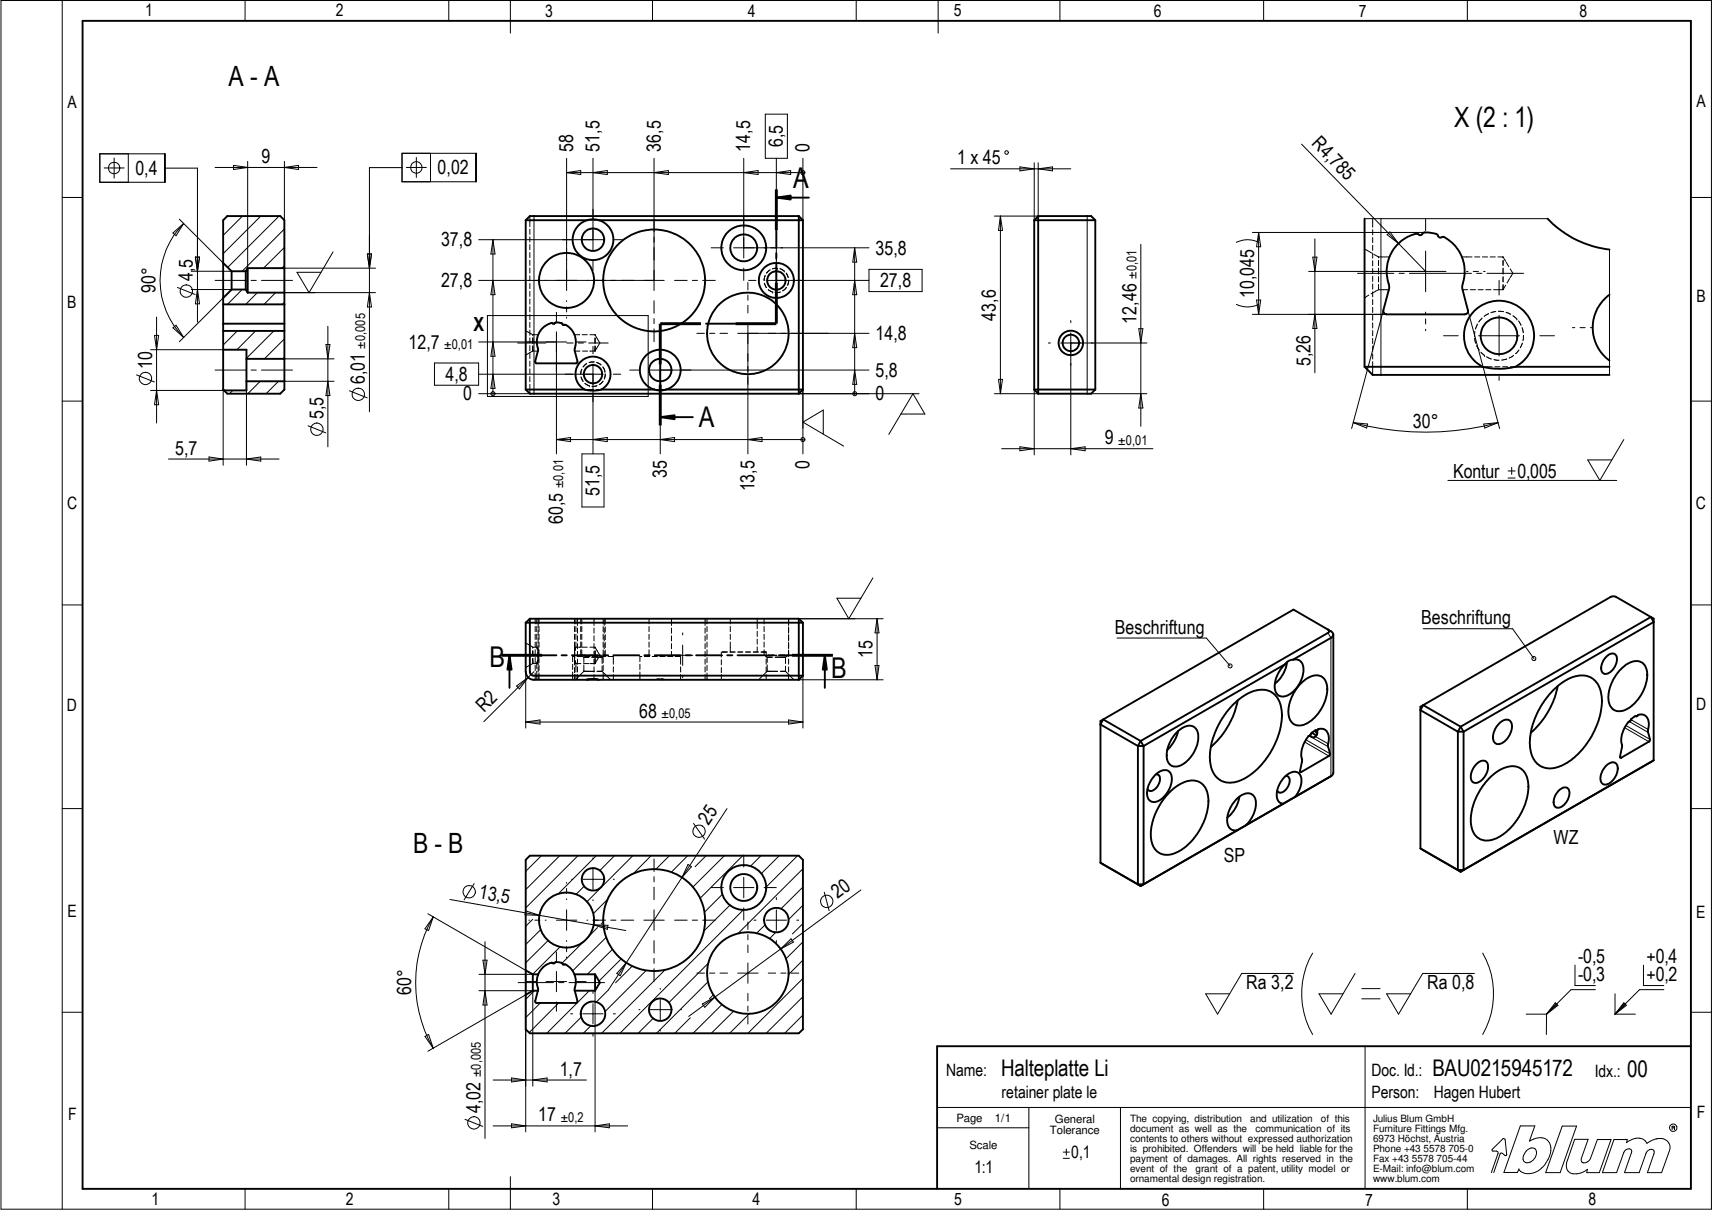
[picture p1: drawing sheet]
<svg xmlns="http://www.w3.org/2000/svg" width="420mm" height="297mm" viewBox="0 0 420 297" stroke-linecap="round" stroke-linejoin="round" font-family="sans-serif">
<g fill="none" stroke="#000" stroke-width=".25">
<path d="M.2 .1h419.8v296.7h-419.8zM15.3 .1v296.7M60.1 .1v5M110.1 .1v5M125.3 .1v8M160.1 .1v5M210.1 .1v5M230.2 .1v8M260.1 .1v5M310.1 .1v5M360.1 .1v5M24.5 37.8h16v6.9h-16z"/>
<path d="M28 38.8v4.9M31.5 37.8v6.9M60.8 39.6v32.2M69.8 39.6v32.2h22.3M98.7 37.6h18.1v7h-18.1zM102.2 38.7v4.9M105.7 37.6v7M139.1 38.9v32.4M145.5 38.9v22.4M160.5 38.9v32.4M182.5 38.9v24.4M187.8 28h5.4v10.9h-5.4z"/>
<path d="M190.5 38.9v32.4M197.1 38.9v15.2M253.8 40v14.1M254.8 40v13h-10.8M319.4 35.4l23.8 24.4M15.3 48.5h5M25.6 41.2h4.9M40.5 41.3h8v37.8M42.4 57.2l2.7-2.3-1.9 3zM44 53.8l10.8 10.8M45.1 54.9a19.8 19.8 0 0 0 0 27.9M52.8 41.1h25"/>
<path d="M57.3 40.6l3.5 .5-3.5 .5zM59.5 53l-4.7 4.8M64 53l-9.2 9.3M68.5 53l-12.6 12.7M69.8 56.2l-10.4 10.4M69.8 41.1l3.5-.5v1zM98.7 41.1h-8v60M99.7 41.1h4.9M117.5 58.8h30.5M121 58.8v37.8M121 58.8l.5 3.6h-1zM130 53v2.6"/>
<path d="M130 56.3v1.2M130 58.2v1.2M131.1 53v43.6h-13.6M139.1 42.4l3.4-.5v.9zM139.1 42.4h58M144.1 54.1h1.3M145.5 42.4l3.5-.5v.9zM145.7 54.1h1.2M150.5 58.8h2.5M160.5 42.4l3.5-.5v.9zM182.5 42.4l3.5-.5v.9zM190.5 42.4l3.5-.5v.9z"/>
<path d="M197.1 42.4h.1M233.3 41.4h29.5M245.5 53v43.6M245.5 53l.5 3.6h-.9zM250.3 41l3.5 .4-3.5 .6zM254.8 41.4l3.5-.4v1zM266.8 53v43.6h14.7M280 60v44.6M303.4 59.5a6.2 6.2 0 0 1 5.5 0M307.4 57.1h42.5M308.9 57.1v20.1M308.9 57.1l.5 3.5h-1z"/>
<path d="M322.7 58.6v32.9M334.9 53.7h44.9M336.9 53.7v2.1M336.9 56.4v1.3M336.9 58.3v1.3M338.9 53.7v38.3M340.4 57.6l.7-.7 2.1 2.9zM343.2 59.8l6.7 6.8M349.9 53.7v2.9M415 48.5h5M38.4 77.9v25.9M43.5 70.6l4.4 1.7"/>
<path d="M46.9 66.6h9.9M46.9 71.1h9.9M48 63.1h1l-.5 3.5zM48.5 71.1l.5 3.5h-1zM52.8 68.8h7.6M54.8 73.2l-10.8 10.7M59.4 71.1l-3.6 3.6M61.6 68.8h1.3M63.1 71.8l-2.8 2.9M64.2 68.8h7.6M67.6 71.8l-2.8 2.9M69.8 60.7l-5.1 5.1"/>
<path d="M69.8 65.2l-.6 .6M69.8 74.2l-.5 .5M69.8 65.8h22.3M81.7 61.8l-5.9 10-2.9-5h5.9M90.2 62.4h1l-.5 3.4zM90.7 71.8l.5 3.6h-1zM117.5 68.8h45.5M119.6 77.5h39.5v19.8h-39.5zM121 68.8l.5 3.5h-1zM130 60.1v1.2M130 62v1.2M130 63.9v1.3"/>
<path d="M130 65.8v1.3M130 67.7v1.3M130 69.6v1.3M130 71.5v1.3M130 73.4v1.3M130 75.3v1.3M130 77.2v1.3M130 79.1v1.3M136.6 76.7v2.3M139.1 73.8v.2M139.1 75.3v1.3M139.1 77.9v.2"/>
<path d="M145.5 63.8v2.5M160.5 73.8v3.1M160.5 78.2v1.3M165.6 68.8h3M169.9 68.8h1.3M172.5 68.8h3M174.5 60.8h3M180 60.8h33.3M182.5 65.8v3M183.5 69.3v1.9M183.5 72.4v1.3M183.5 75v1.8"/>
<path d="M183.5 79.3v32.1M183.7 68.8h1.8M187.6 69.5l.5 1.1M187.8 67.6l-.3 1.3M188 68.8h25.3M188.5 71.1l1.1 .6M189 66.3l-.9 .8M189.6 71.7h.1M190.5 73.8v1.8M190.8 65.9h.1M190.8 65.9l-1.2 .1M191.4 66l1.1 .5"/>
<path d="M191.5 71.7l-1.3 .1M192.5 66.5h.1M192.9 67l.6 1.2M193 70.5l-.9 .9M193.5 68.8l-.2 1.2M209.8 68.8l.5 3.5h-1zM209.8 60.8v35.8M209.8 60.8l.5 3.5h-1zM213.3 66.1h13v5.5h-13zM262.8 78.7v.5M303.4 74.7a6.2 6.2 0 0 0 5.5 0M307.4 77.2h32.9"/>
<path d="M308.4 73.7h1l-.5 3.5zM321.2 66.6h33.7M322.2 63.1h1l-.5 3.5zM322.7 77.2l.5 3.4h-1zM333.2 67.1h8.9M334.9 61.1l1.7 1M335.9 72.4l-1 .7M336.9 60.2v1.3M336.9 62.1v1.3M336.9 64v1.3M336.9 65.9v1.3M336.9 67.8v1.3"/>
<path d="M336.9 69.7v1.3M336.9 71.6v1.3M336.9 73.5v1.3M336.9 75.4v1.3M336.9 77.3v1.3M336.9 79.2v1.3M337.2 62.4l1.1 .7M338.3 63.1v.2M338.3 63.9v1.3M338.3 65.8v1.5M338.3 67.9v1.3M338.3 69.8v1.3"/>
<path d="M338.3 71.1l-1.8 1M338.3 71.1h2.6M338.3 63.1h1.3M339.5 76.2l-7.8 29M339.7 63.1h1.3M343.4 67.1h1.2M345.9 67.1h15.2M349.9 61.6v10M349.9 76.6v.4M349.9 78.3v1.2M358.8 63.1h2.5M358.9 71.1h1.3"/>
<path d="M359.9 66.6h.4M360.2 76.2l7.8 29M360.8 71.1h1.3M361.6 66.6h1.2M361.9 63.1h1.3M362.4 67.1h1.3M362.6 79.5l-.5 1.2M362.7 71.1h1.3M363.7 78.1l-.8 .9M363.8 63.1h1.3M364.1 66.6h.4M364.6 71.1h1.3"/>
<path d="M364.9 67.1h9M365.3 77l-1.1 .6M365.7 63.1h1.3M366.6 71.1h2.3M367.1 76.5l-1.2 .3M367.6 63.1h1.3M367.7 76.4l1.3 .1M367.9 68.8v3.6M367.9 77.4v10M368.9 63.1v.2M368.9 63.9v1.3M368.9 65.8v1.5"/>
<path d="M368.9 67.9v1.3M368.9 69.8v1.3M368.9 63.1l.6 1M369.5 70l-.6 1.1M369.6 76.7l1.1 .4M369.6 64.3l.7 1.1M370.5 68.4l-.6 1.1M370.6 66l.7 1.1-.7 1.1M371.3 77.5l1 .8M372.3 78.3h.1M372.7 78.8l.6 1.1M395 61.3v30.7"/>
<path d="M15.3 98.5h5M33.5 92l4.4 1.8M36.9 85.9h17.9M36.9 95.8h18.1M37.9 82.3h1l-.5 3.6zM38.4 95.8l.5 3.6h-1zM42.4 80.5l.8-.7 1.9 3zM52.8 90.8h7.6M54.8 95.6v18.6M57.1 95.8l-.8 .8M58.2 81.2l-3.4 3.5M60.5 93.6v20.6"/>
<path d="M61.6 90.8h1.3M62.7 81.2l-4.5 4.7M63.9 93.6l-3.1 3M64.2 90.8h7.6M67.2 81.2l-6.7 6.8M68.4 93.6l-3.1 3M69.8 83.2l-4.9 4.9M69.8 87.7l-.4 .4M69.8 88.1h12.2M69.8 93.6h12.2M80 84.6h1l-.5 3.5zM80.5 80.1v29.6"/>
<path d="M80.5 93.6l.5 3.5h-1zM85.8 95.9l4.3 1.8M106.6 89.1h10.9v5.5h-10.9zM117.5 91.9h30.5M117.5 83.9h21.6M121 96.6h.1M121 91.9l.5 3.4h-1zM121 83.9l.5 3.6h-1zM127 84.2h7M129 81.2l1.8 1M130 81v1.3M130 82.9v1.3"/>
<path d="M130 84.8v1.3M130 86.7v1.3M130 88.6v1.3M130 90.6v1.2M130 92.5v1.2M130 94.4v2.2M130.8 82.2v.1M130.8 82.9v1.4M130.8 84.9v1.3M130.8 86.2l-1.8 1M130.8 86.2h1.2M130.8 82.2h1.3"/>
<path d="M136.6 81.4v30M139.1 84.2h1.6M141 82.2h1.3M141 86.2h1.3M141.6 83.9h2.2M141.9 84.2h1.3M142.6 92.5l.5 1.1M142.8 90.6l-.3 1.3M142.9 82.2h1.2M142.9 86.2h1.3M143.5 94.1l1.1 .6M143.5 95.6h2.2"/>
<path d="M144 89.2l-.9 .9M144.5 84.2h4.8M144.6 94.7h.1M144.8 86.2h1.2M144.8 82.2h1.2M145.5 85v1.9M145.5 89.4v22M145.8 88.9l-1.2 .1M146 82.2v.1M146 82.9v1.4M146 84.9v1.3M146 82.2l1.2 2-1.2 2"/>
<path d="M146.3 95.6h1.3M146.4 88.9l1.1 .7M146.5 94.7l-1.2 .1M146.5 94.7h.1M147.5 89.6h.1M147.9 90l.6 1.2M148 93.6l-.9 .8M148.3 93h.1M148.5 91.2h.1M148.5 91.8l-.2 1.2M150.5 91.9h1.8M154.5 90.8h2.5"/>
<path d="M159.5 90.8h53.8M160.5 80.7v3.2M160.6 95.6h1.3M162 83.4v2.5M162 88.3v23.1M162.2 95.6h1.2M171 81.8h1.9M174.1 81.8h1.3M176.7 81.8h1.9M181 81.8h32.3M196 96.6h29.5M197.1 95.6v15.8"/>
<path d="M209.8 96.6h.1M209.8 81.8l.5 3.5h-1zM209.8 90.8l.5 3.6h-1zM244 96.6h10.8M245.1 93.1h.9l-.5 3.5zM253.8 95.6v16.1M257.3 84.2h.5M260.3 84.2h21.2M262.8 81.7v30M279.5 80.7h1l-.5 3.5zM280 96.6l.5 3.6h-1zM336.9 81.2v1.2"/>
<path d="M336.9 83.1v1.2M336.9 85v1.2M336.9 86.9v1.2M336.9 88.8v3.2M349.9 80.8v.4M354.3 82.4h3.6M361.9 83l.3 1.2M361.9 81.4v1.2M362.4 84.8l.6 1.1M362.9 82.4h10M363.4 86.4l1 .9M363.8 90h2.4"/>
<path d="M364.4 87.3h.1M364.9 87.6h.1M364.9 87.6l1.1 .5M366.6 88.3l1.3 .1M366.8 90h1.3M367.9 92.4v1M368.8 90h1.2M369.8 88.1l-1.3 .3M370.7 90h1.2M371.5 87.2l-1.1 .7M372.8 85.9l-.9 .9M373.5 80.5l.3 1.2"/>
<path d="M373.6 84.2l-.5 1.1M373.9 82.3l-.2 1.3M377.9 82.4h3.6M385.9 80.4h.6M387.8 80.4h1.2M390.3 80.4h.6M415 98.5h5M41.3 112.7h27.2M51.3 112.2l3.5 .5-3.5 .5zM60.5 112.7l3.5-.5v1zM75.6 104.5l4.4 1.8M136.6 107.9h60.5"/>
<path d="M136.6 107.9l3.4-.5v1zM142.8 111.4h5.4v13.1h-5.4zM145.5 107.9l3.5-.5v1zM162 107.9l3.6-.5v1zM183.5 107.9l3.5-.5v1zM197.1 107.9h.1M202 106.6v-5.9l-4.9 2.9 9.9 5.9M221.1 101.6h5.9l-2.9-5-6 10M245.8 110.2h37.1M250.3 109.7l3.5 .5-3.5 .5zM262.8 110.2l3.5-.5v1zM332.1 103.8a68.9 68.9 0 0 0 35.6 0"/>
<path d="M332.1 103.8l3.5 .3-.2 1zM355.3 117.9h41.5M364.1 104.1l3.6-.3-3.3 1.3zM370.1 117.3h1.7M370.1 115.6h1.7M371 114.7v1.8M398.5 107.9l-5.9 10-2.9-5h5.9M15.3 148.5h5M129 157.9l1.8 1M130.8 158.9h1M130.8 158.9v.2M130.8 159.7v1.3"/>
<path d="M131.3 151.9v1.3M131.3 153.8v1.3M131.3 155.7v1.3M131.3 157.6v1.3M131.3 159.5v1.3M131.7 157.6l.1 1.3M131.7 151.9v1.3M131.7 153.8v1.3M131.7 155.7v1.3M131.8 158.9l.1 .7M131.8 159v.1M131.8 159l.2 .3"/>
<path d="M131.9 159v.1M132 159.3l.1 .4M132.1 151.9v2.2M132.1 154.7v1.3M132.1 156.6v1.3M132.1 158.5l-.1 2.1M132.3 151.9v1.3M132.3 153.8v1.3M132.3 155.7v1.3M132.3 157.6v1.3M132.3 159.5v1.3M141 151.9v1.3"/>
<path d="M141 153.8v1.3M141 155.7v1.3M141 157.6v2.9M141.1 159.3l-.1 .4M141.1 159.2h.1M141.3 158.9l-.2 .8M141.3 157.6v1.3l-.2 .3M141.3 151.9v1.3M141.3 153.8v1.3M141.3 155.7v1.3M141.7 151.9v1.6M141.7 154.2v1.2"/>
<path d="M141.7 156.1v1.3M141.7 158v1.3M141.7 159.9v1.3M142.5 151.9v1.3M142.5 153.8v1.3M142.5 155.7v1.3M142.5 157.6v1.3M142.5 159.5v1.4M142.6 158.9l-1.3 .1M142.8 151.9v1.3M142.8 153.8v1.3M142.8 155.7v1.3"/>
<path d="M142.8 157.6v1.3M142.8 159.5v1.7M142.9 158.9h1.2M144.8 158.9h1.2M145.8 151.9v1.6M145.8 154.2v1.2M145.8 156.1v1.3M145.8 158v1.3M145.8 159.9v1.3M146 158.9v.2M146 159.7v1.3M146 158.9l1.2 2-1.2 2"/>
<path d="M148 151.9v1.3M148 153.8v1.3M148 155.7v1.3M148 157.6v1.3M148 159.5v1.3M148.3 151.9v1.6M148.3 154.2v1.2M148.3 156.1v1.3M148.3 158v1.3M148.3 159.9v1.3M148.5 151.9v1.3M148.5 153.9v1.3"/>
<path d="M148.5 155.8v1.3M148.5 157.7v1.3M148.5 159.6v1.3M159.3 151.9v1.3M159.3 153.8v1.3M159.3 155.7v1.3M159.3 157.6v1.3M159.3 159.5v1.7M164.8 151.9v1.6M164.8 154.2v1.2M164.8 156.1v1.3M164.8 158v1.3"/>
<path d="M164.8 159.9v1.3M167.5 155.4v.5M167.5 158.4v5M173 151.9v1.6M173 154.2v1.2M173 156.1v1.3M173 158v1.3M173 159.9v1.3M173.5 151.9v1.3M173.5 153.8v1.3M173.5 155.7v1.3M173.5 157.6v1.3"/>
<path d="M173.5 159.5v1.3M179.2 151.9v1.3M179.2 153.8v1.3M179.2 155.7v1.3M179.2 157.6v2.5M185.8 151.9v2.4M185.8 155v1.3M185.8 156.9v1.3M185.8 158.8v1.3M187.5 151.9v1.3M187.5 153.8v1.3M187.5 155.7v1.3"/>
<path d="M187.5 157.6v1.3M187.5 159.5v1.4M193.5 151.9v1.6M193.5 153.9v1.5M193.5 155.8v1.6M193.5 157.7v1.6M193.5 159.6v1.6M196 151.9h20.7M214.2 141.9l-5.9 10-2.9-5h5.9M215.3 151.9v15M215.3 151.9l.4 3.5h-1zM274.1 156.6h22l5.8 6.8"/>
<path d="M325.9 155.4l.7 1.2v33.9M349.3 154.3h21.9l5.3 7.4M415 148.5h5M126.8 168.4l2.8-2.1-2.1 2.8zM129 164.9v13.8M129 177.2h68.1M129 177.2l3.5-.5v1.1zM129.6 166.3l-10.9 10.9M130.8 161.6v1.3M130.8 162.9l-1.8 1M130.8 162.9h1M131.1 164.9l-1.5 1.4"/>
<path d="M131.3 161.4v1.3M131.3 163.3v1.3M131.3 165.2v1.7M131.7 162.9h.1M131.7 162.9v1.2M131.7 164.8v2.1M131.9 162.6l-.2 .3M131.9 162.1l-.1 .8M132 160.1l.1 1.3M132 161.2l.1 2M132.1 163.7v1.3M132.1 165.6v1.3"/>
<path d="M132.1 162.1l-.1 .4M132.3 161.4v1.3M132.3 163.3v1.3M132.3 165.2v1.7M140.5 163.1v1.2M140.5 165v1.9M141 161.2h-.5v1.2M141 160.3v1.2M141 163.9v1.2M141 165.6v1.3M141 162.1v.3M141 162.4h.1"/>
<path d="M141 161.2v2M141.1 162.5l.2 .4M141.1 162.2l.2 .7M141.3 162.8h.1M141.3 162.9h1.3M141.3 162.9h.1M141.3 162.9v2.1M141.3 165.6v1.3M141.6 161.2h1.3M141.7 161.8v1.3M141.7 163.7v1.3M141.7 165.6v1.3"/>
<path d="M142.1 165.9l-.8 1M142.5 160.9h1.3M142.5 160.9l.8 .4M143.2 162.9h1.3M143.3 164.8h2.6M143.3 161.3h1.3M143.3 164.8l-.9 .9M143.3 161.3v1.3M143.3 163.2v1.6M143.5 161.2h1.3M144.4 160.9h1.3M144.8 166.7l-1.3 .2"/>
<path d="M144.8 162.9h1.2M145.2 161.3h2.6M145.4 166.6l1.3 .1M145.4 161.2h1.3M145.8 161.8v1.3M145.8 163.7v1.3M145.8 165.6v1.3M146 161.6v1.3M146.3 160.9h1.3M146.5 164.8h1.3M147.3 166.8l.3 .1M147.4 161.2h1.2"/>
<path d="M147.8 164.8l.9 .9M147.8 161.3v1.6M147.8 163.5v1.3M148 161.4v1.3M148 163.3v1.3M148 165.2v1.7M148.2 160.9h.3M148.5 160.9l-.7 .4M148.9 165.9l.9 1M149.3 161.2h1.2v1.9M150.5 163.7v1.3M150.5 165.6v1.3"/>
<path d="M157 163.1v1.2M157 165v1.9M157.5 161.2h-.5v1.2M158.1 161.2h1.3M160.1 161.2h1.2M161.9 166.7l-1.3 .2M162 161.2h1.2M162 160.9h.5M162.2 166.7h.3M162.5 166.7h.1M162.5 166.7l.9 .2M163.9 161.2h1.2"/>
<path d="M165 160.9h5M165.8 161.2h1.2v1.9M167 163.7v1.3M167 165.6v1.3M167.5 165.9v.5M172.5 160.9h.5M173 161.8v1.3M173 163.7v1.3M173 165.6v1.3M173.5 161.4v1.3M173.5 163.3v1.3M173.5 165.2v1.7"/>
<path d="M177 160.1v1.2M177 162v1.2M177 163.9v1.2M177 165.6v1.3M177.2 160.1h1.3M179.1 160.1h1.3M181 160.1h1.3M183 160.1h1.2M184.9 160.1h1.2M186.8 160.1h1.2v1.2M187.1 165.9l-.9 1M187.5 160.9h1.3"/>
<path d="M187.5 160.9l.8 .4M188 161.8v1.3M188 163.7v1.3M188 165.6v1.3M188.3 164.8h2.6M188.3 161.3h1.3M188.3 164.8l-.9 .9M188.3 161.3v1.3M188.3 163.2v1.6M189.4 160.9h1.3M190.2 161.3h2.6M191.3 160.9h1.3"/>
<path d="M191.5 164.8h1.3M192.8 164.8l.9 .9M192.8 161.3v1.6M192.8 163.5v1.3M193.2 160.9h.3l-.7 .4M193.5 161.8v1.3M193.5 163.7v1.3M193.5 165.6v1.3M193.5 176.7l3.6 .5-3.6 .6zM193.9 165.9l.9 1M196 166.9h20.7M197.1 165.9v12.8"/>
<path d="M214.7 163.4h1l-.4 3.5zM322.9 179.3h.1M398.7 178.6l6 3.5M399 178.1l5.9 3.4M399.8 177.1l4.7 2.7M400.3 176.7l4.2 2.4M401.4 175.8h.2M15.3 198.5h5M178.4 198.5l-11 16.9M319.1 189.4l.3 .1M320.2 182.2l5.9 3.4M320.5 181.6l5.9 3.4"/>
<path d="M321.3 180.6l4.7 2.7M322.8 180.8l3.2 1.8M397.6 185.8l.3 .2M415 198.5h5M116.4 216.9l-2.5 4M132.9 210.1l-3.9 3.8M137.4 210.1l-8.4 8.3M139.1 216.6v.2M139.1 218.1v1.3M140.3 215.9h.2M141.8 210.1l-12.7 12.7M143 215.9h5"/>
<path d="M143.4 217.6l-2 1.9M145.5 210.6v.3M145.5 213.4v5M146.3 210.1l-9.3 9.4M150.5 215.9h.3M150.8 210.1l-3.6 3.6M155.3 210.1l-11.3 11.3M159.8 210.1l-4.4 4.4M160.5 210.9v3.1M160.5 215.2v1.3M160.5 217.8v3.1M164.3 210.1l-3.3 3.3"/>
<path d="M167.4 215.4l-13.7 20.9M168.8 210.1l-4.1 4M168.9 212.2l.8 .6-2.3 2.6zM170.2 202.1l2.7 3.9M173.3 210.1l-2.7 2.7M174.5 217.9h3M177.3 219.5l-4.4 4.4M177.8 210.1l-7.8 7.7M180 217.9h5M182.3 210.1l-10.5 10.4M182.5 209.9v3M182.5 215.3v5.1"/>
<path d="M186.8 210.1l-2.6 2.5M187.5 217.9h3M191.3 210.1l-4.5 4.4M195.7 210.1l-7.7 7.7M197.1 213.3l-16 15.9M197.1 217.8l-5.4 5.3M202.3 219l1.2 4.6M211.3 218.5l-19.7 14.5M105 224.3l24 13.9v39.7M106.3 225.1a32.3 32.3 0 0 0 0 32.2M106.3 225.1l-1.1 3.3-.9-.4zM110.4 220.8l22 3.9"/>
<path d="M117.5 239.2h13.3M118.5 235.7h1l-.5 3.5zM119 231.2v48.3M129 223.6l3.4 1.1-3.5-.1zM129.8 225.9h.2M130.8 225.7l-1.8 1.7M131.3 225.9h1.2M132.4 224.7l13.3 2.3M132.7 228.2l-3.7 3.7M133.8 225.9h.2M134.5 230.9l-5.5 5.4M136.6 233.7v2.3"/>
<path d="M136.6 238.5v5M136.6 225.9h5M137.4 232.5l-6.7 6.7M139.1 220.6v.3M139.1 223.4v5M139.1 230.9v.2M139.1 232.4v1.2M139.1 234.9v.2M143.2 231.2l-5.2 5.2M144 225.9h.3M145.5 220.9v.2M145.5 225.9h3.1"/>
<path d="M145.7 227l7.9 1.4M145.7 227l3.5 .2-.2 .9zM146.6 227.7l-2.2 2.3M148 226.3l-.5 .6M148.8 230.1l-8.3 8.2M149.1 220.8l-3.5 3.5M149.9 225.9h1.3M150.3 233l-6.2 6.2M152.4 235.4l-5.4 5.4M152.4 225.9h3.1M153.7 236.3l-4.4 6.7-3 3M153.7 236.3l-1.5 3.2-.8-.5z"/>
<path d="M155.2 237.2l-4.1 4.1M158 225.9h5M158.6 238.2l-10.1 10.1M160.5 223.4v5M160.5 230.9v3.1M160.5 235.2v1.3M160.5 237.8v3.1M163.2 238.1l-15.6 15.6M165.6 225.9h3M169.9 225.9h1.3M171 238.9h1.9M172.5 225.9h3"/>
<path d="M173.8 236.5l-9.6 9.6M174.1 238.9h1.3M176.7 238.9h1.9M179.1 222.2l-6.3 6.4M181 238.9h5M182.4 223.4l-30.3 30.3M182.5 222.9v3M183.5 226.4v1.8M183.5 229.4v1.3M183.5 232v1.8M183.5 236.4v5M185 225.9h.5"/>
<path d="M187.8 227l-2.1 2.1M188 225.9h5M188.5 238.9h1.9M190.4 228.9l-1.5 1.5M190.5 220.3v.6M190.5 223.4v5M190.5 230.9v.5M191.6 233l-22.6 16.5M191.6 233l2.5-2.5 .6 .8zM191.6 238.9h1.3M194.2 238.9h1.8M195.5 225.9h.5"/>
<path d="M197.1 222.2l-3.6 3.5M197.1 226.7l-2.6 2.6M197.1 231.2l-4.2 4.2M197.1 235.7l-3.6 3.5M317.4 239h-12.7l-5.9 10-2.9-5h5.9M322.1 234a19.9 19.9 0 0 0 0 20M332.6 239l-5.9 10-3-5h5.9M361.9 239h-12.7l-6 10-2.9-5h5.9M363.9 234a20.2 20.2 0 0 1 0 20M386.5 236.9v5h5M403.3 236.9v5h5M15.3 248.5h5"/>
<path d="M104.3 254.4l.9-.4 1.1 3.3zM117.5 243.2h13.3v23.4M119 243.2l.5 3.5h-1zM127.2 241.2h8.6M129 244.2l-24 13.9M129.2 241h2.3M131.1 243.2l-2.1 2.1M132.6 246.2l-3.6 3.6M134 241h5.1M136.6 246v2.2M137.1 246.2l-7.2 7.3M137.1 241.2h1.3"/>
<path d="M139.6 241.2h8.8M140 248.9h.5M141.6 241h2.2M142.7 249.7l-4 4M143 248.9h5M144.6 243.2l-10.4 10.5M145 251.8l-1.8 1.9M145.5 243.4v.5M145.5 246.4v5M145.5 253.9v.5M146 243.2v34.7M150.5 248.9h.5"/>
<path d="M156.8 247.9h.2M159.5 247.9h5M160.3 250l-3.7 3.7M162 242.6v.3M162 245.4v5M162 252.9v.2M167 247.9h.3M169.4 249.9l-3.8 3.8M172.4 246.5l3.1-1.7-2.5 2.5zM173.8 241l-12.7 12.7M175.1 244.2l-1 1M177.2 246.6l-7.1 7.1"/>
<path d="M180 248.2l-5.4 5.5M183.5 243.9v1.8M183.5 247v1.2M183.5 249.5v1.9M183.9 248.9l-4.8 4.8M197.1 240.2l-13.6 13.5M197.1 244.7l-9.1 9M197.1 249.2l-4.5 4.5M334.2 245.2h4.5M334.2 242.7h4.5M335 256.8v35M374.6 249h4.9"/>
<path d="M379.5 249v5M381.7 246.2l.6 .6-2.8 2.2zM381.9 246.3l-2.4 2.7M382.2 246.6l-2.7 2.4M391.5 243h-5.9l-6.1 6M396.4 249h5M396.4 244v5M398.5 246.2l.6 .6-2.7 2.2zM398.6 246.3l-2.2 2.7M399 246.6l-2.6 2.4M408.3 243h-5.9l-6 6M415 248.5h5"/>
<path d="M114.1 274.8l4.4 1.7M121 276.4h33M121 265.1h22.9M125.5 275.9l3.5 .5-3.5 .5zM125.5 264.6l3.5 .5-3.5 .5zM130.8 265.1l3.5-.5v1zM146 276.4l3.6-.5v1zM230 276.9h22.5M230 271.9h185M252.5 271.9v19.9M275 271.9v19.9M373.1 276.4h3.6l-1.3 3.7a4.1 4.1 0 0 1 4.3-.3 4.2 4.2 0 0 1-.2 5.4 4.7 4.7 0 0 1-6.3 2.4l-.4-.6-.4 .8h-3.3z"/>
<path d="M383.4 276.4h3.5l-4 11.5h-3.6zM386.4 279.7h3.4l-1.7 4.8v.5l.4 .5 1.1-.3 .7-.7 1.7-4.8h3.4l-2.9 8.2h-3.1l.2-.8a4.1 4.1 0 0 1-4.5 .7 2.4 2.4 0 0 1-.4-2.9zM396.1 279.7h3.3l-.2 .8a3.6 3.6 0 0 1 4.4-.5l.6 .7 2-1 1.6-.2a2.25 2.25 0 0 1 1.9 2.9l-1.9 5.5h-3.5l1.7-4.8v-.4a1.1 1.1 0 0 0-1.2-.5 1.1 1.1 0 0 0-.8 .9l-1.7 4.8h-3.6l1.7-4.9a.81 .81 0 0 0-.5-1 .81 .81 0 0 0-1 .4l-.4 .4-1.8 5.1h-3.4zM410.4 276.9h.4M410.8 276.9l.2 .4M410.8 276.9a.19 .19 0 0 0 .2-.3 .19 .19 0 0 0-.2-.1h-.4v.8M60.1 291.8v5M110.1 291.8v5M125.3 288.8v8M160.1 291.8v5M210.1 291.8v5M260.1 291.8v5"/>
<path d="M260.9 284.4h1.6M260.9 282.8h1.6M261.7 282.1v1.5M310.1 291.8v5M360.1 291.8v5M366 287.9l1.7-4.8-.1-.4-.3-.1h-1l-.1-.4 2.8-2.7 .4 .3 .4 3.6a.26 .26 0 0 1-.1 .3 .26 .26 0 0 1-.4-.1l-.8-.6-.3 .3-1.6 4.6M374.6 282.6a1.52 1.52 0 0 1 2.3-.4 2.39 2.39 0 0 1-2.5 3.2 1.71 1.71 0 0 1 .1-2.7z"/>
<circle cx="247" cy="37.4" r=".43"/>
<circle cx="28" cy="41.2" r="1.41"/>
<circle cx="102.2" cy="41.1" r="1.41"/>
<circle cx="197" cy="42.4" r=".49"/>
<circle cx="45.7" cy="71.5" r="1.53"/>
<circle cx="35.7" cy="92.9" r="1.52"/>
<circle cx="87.9" cy="96.8" r="1.53"/>
<circle cx="121" cy="96.6" r=".49"/>
<circle cx="209.8" cy="96.6" r=".49"/>
<circle cx="77.8" cy="105.4" r="1.52"/>
<circle cx="197" cy="107.9" r=".49"/>
<circle cx="301.9" cy="163.5" r=".49"/>
<circle cx="376.4" cy="161.6" r=".49"/>
<circle cx="115.1" cy="218.9" r="1.54"/>
<circle cx="171.6" cy="204.1" r="1.51"/>
<circle cx="202.9" cy="221.3" r="1.52"/>
<circle cx="116.3" cy="275.6" r="1.53"/>
<circle cx="410.6" cy="276.9" r=".92"/>
</g>
<g fill="none" stroke="#000" stroke-width=".47">
<path d="M20.3 5.1h394.7v286.7h-394.7zM129 54.1v41.5M129 54.1h15.1M144.1 54.1l-1.5 .7-1.4 1.5-.6 1.6-.1 1.4 .5 1.6 .8 1.3 1.3 1 2 .6 1.8-.1 1.8-.9 1.1-1.4 .7-1.7v-1.7l-.6-1.6-1.1-1.4-.9-.6-1-.3M144.1 54.1l1.1-.3 1.7 .3M146.9 54.1h50.2M190.5 48.5l3.5-.5v1zM190.5 48.5h8M190.5 56.5v4.4M196 53h-66l-1 1.1M196 53v43.6M196 53l1.1 1.1"/>
<path d="M197.1 54.1v41.5M253.8 54.1h15M253.8 54.1v41.5M254.8 53h13l1 1.1M254.8 53v43.6M254.8 53l-1 1.1M268.8 54.1v41.5M334.9 53.7v36.3M379.8 53.7a24.7 24.7 0 0 0 15.2 7.6M54.8 64.6v8.6M54.8 79.5v1.7M54.8 64.6v-10.5l1-1.1h13l1 1.1v11.7"/>
<path d="M54.8 74.7h15M54.8 73.2v6.3M54.8 79.5h15M54.8 64.6l2 2M56.8 66.6v4.5M56.8 71.1l-2 2.1M56.8 71.1h3.5M56.8 66.6h3.5M60.3 66.6v4.5M60.3 71.1l.5 .7M60.8 65.8v6M60.8 65.8h9"/>
<path d="M60.8 71.8h9M60.8 65.8l-.5 .8M69.8 65.8v6M69.8 79.5v1.7M69.8 71.8v7.7M173.3 79.5h7.2M190.5 62.1v1.3M190.5 64.7v4.7M342.9 60.1a8.1 8.1 0 0 1 5-2.7 .8 .8 0 0 0 1.4-.3h1.2l2 .3 .3 .2a.79 .79 0 0 0 .5 .7 .79 .79 0 0 0 .8-.2 9.7 9.7 0 0 1 4.7 12.2l1.5 5.9-.1 .6-.5 .3-19.4 .1a.87 .87 0 0 1-.8-1l1.3-5a5.1 5.1 0 0 0-.3-3 9.5 9.5 0 0 1 2.4-8.1zM395 72.3a10 10 0 0 0 0 16.2M54.8 85.9v9.7l.2 .2M54.8 81.2v4.7"/>
<path d="M54.8 81.2h15M54.8 85.9h5.7v2.2M60.5 88.1v5.5M60.5 93.6v2.2h-5.5M60.5 93.6h9.3M60.5 88.1h9.3M69.8 88.1v5.5M69.8 81.2v6.9M69.8 93.6v2l-1 1h-13l-.8-.8M129 95.6h14.5M129 95.6l1 1h66M133.4 80.3l.6-.4a1.57 1.57 0 0 1 1.8-.4l.5-.3h.8a1.07 1.07 0 0 1 1.1 .6 1.4 1.4 0 0 1 1.7 .8l.7 .8 .6 1.3 .1 1.4-.3 1.8 .7 3.1-.2 .2h-9.9l-.3-.5 .8-2.8-.3-1.4v-1.4l.6-1.5z"/>
<path d="M143.5 95.6a8.1 8.1 0 0 0 4.1 0M143.5 95.6l-1.2-.9-.7-1.1-.3-1.2v-1.3l.4-1.3 .8-1 1.3-.9 1.3-.4 1.3 .1 1.6 .7 1 1 .7 1.5 .1 1.7-.4 1.2-.7 1-1.1 .9M147.6 95.6h13M160.6 95.6l1 .2 1.8-.2M160.6 95.6l-1.5-.7-1.1-1-.8-1.8-.2-1.7 .5-1.6 1-1.5 1.5-1 1.6-.4 2 .2 1.4 .8 1.4 1.4 .6 1.6v1.9l-.6 1.6-1.2 1.3-1.8 .9M162 89.5v4.9M163.4 95.6h33.7M197.1 95.6l-1.1 1M253.8 95.6h15M253.8 95.6l1 1M268.8 95.6l-1 1h-13M334.9 90h28.9"/>
<path d="M334.9 90l2 2h58.1M363.8 90a16.3 16.3 0 0 0 8.1 0M363.8 90a8.6 8.6 0 0 1-2.6-13 8.6 8.6 0 0 1 13.3 0 8.6 8.6 0 0 1-2.6 13M371.9 90h23.1M162 102.4l3.6-.5v1zM162 102.4h8M129 152.9v12.1l.4 1 .4 .5 1 .4h13.3M129 152.9h68.1M130 151.9v13a.94 .94 0 0 0 1.1 1h66M130 151.9h66M130 151.9l-1 1M196 151.9v15"/>
<path d="M196 151.9l1.1 1M197.1 152.9v13M325.9 154.6l.3 .3-.2 .5-46.1 26.5M325.9 154.6l.9 .4 .4 .5-.1 .6-.3 .4-9.4 5.4M325.9 154.6l-8.5-5-46.6 27M327.2 155.8v34l-.6 .7M405.2 151.5l-8.6-5h-1.2l-46.1 26.6M405.2 151.5l-46.7 26.9M405.2 151.5l.6 1.2-46.6 26.9M405.2 151.5l.6 .3v34.8M125 160.9l.5 3.5h-1zM125 160.9v8"/>
<path d="M133 160.9h3.6M137.8 160.9h1.3M140.4 160.9h6.3M144.1 166.9l1.1-.2 1.7 .2M144.1 166.9h2.8M146.9 166.9h49.1M148 160.9h1.3M150.5 160.9h6.4M158.1 160.9h1.3M160.7 160.9h6.3M168.3 160.9h1.3M170.8 160.9h6.4"/>
<path d="M178.5 160.9h1.2M181 160.9h6.4M188.6 160.9h1.3M191.2 160.9h3.2M197.1 165.9l-1.1 1M202.4 160.9l.5 3.5h-1zM202.4 160.9v8M270.8 176.6l9.1 5.3M270.8 176.6l-.7 1.2 9.2 5.3M270.8 176.6l-.7 .4v34.8M288.7 179.9l2-1.5 1-.3 .9 .1 .5 .3 .8 1 .2 2-.6 2.2-1.5 2.4-.9 1-1.2 .7-1 .4h-.8l-.8-.3-.5-.6-.4-1.1-.1-1.3 .3-1.3 .5-1.4zM289.1 179.5l-.3 1.2-.6 1.3-1.7 2.1"/>
<path d="M302.4 173.2l.7-.6a9 9 0 0 1 7.9-3.1 5.3 5.3 0 0 1 3.6 5.3 18.7 18.7 0 0 1-10.2 16.8 4.9 4.9 0 0 1-7.4-4.2v-.3a18.9 18.9 0 0 1 5.4-13.9zM303.8 171.9l-.3 1.3a20.7 20.7 0 0 1-6.3 10.2M315.4 163.1l-34.7 20M315.8 162.5l-.3 1.7-.7 1.5-.9 1.2-1 1M317.4 161.9l-1.3 .4-.7 .8M317.4 161.9l1.4 .2 .8 .7 .3 1.2-.2 2-.8 1.9-1.5 1.9-1.6 1-1.3 .2-.8-.3-.6-.8-.3-1.1 .1-1 .8-2.6 1.7-2.1M319 168l1.3-1.2 1.2-.6 1.1-.4h1l.9 .4 .7 .8 .5 1.4v1.2l-.7 3-1.6 2.7-1.4 1.5-1.2 .7-.9 .5-1.4 .1-1-.3-.9-1-.3-1.2-.1-1.1 .1-1.3 .7-2.1 1-1.7zM322 179.8l1.1 .7M322.7 179.4l.6 .6M322.9 179.3l.2 .1M323.2 179.3l.1 .7a1.07 1.07 0 0 1-.7 .9 1.07 1.07 0 0 1-1.2-.3M349.3 173.1l-.7 1.2 9.2 5.3"/>
<path d="M349.3 173.1l9.2 5.3M349.3 173.1l-.7 .4v34.8M357.8 179.6h1.4M357.8 179.6v34M358.5 178.4l-.7 1.2M358.5 178.4l.7 1.2M359.2 179.6v34M367.8 177.7l1.3-.9 1.1-.1 .7 .7 .2 1.1-.4 1.4-1 1.7-1.4 1-.9 .1-.4-.2-.4-.6-.2-1.4 .5-1.5zM381.1 169.5l.5-.4a9 9 0 0 1 7.9-3.2 5.3 5.3 0 0 1 3.6 5.4 19 19 0 0 1-9.7 16.6 5.1 5.1 0 0 1-6.6-1 10.3 10.3 0 0 1-.7-8.9l1.2-3 .9-1.7 1.3-1.9zM382.3 168.4l-.3 1.3a20.7 20.7 0 0 1-6.3 10.2M394.2 161.2l.9-.6 .9-.2 .7 .6 .2 .8-.2 1-.9 1.6-1.1 .9-.9 .1-.7-.5-.1-1.3 .5-1.5zM397.5 164.5l1.4-1.2 1.2-.7 1-.3h1l.9 .4 .8 .8 .4 1.3 .1 1.3-.7 2.7-.8 1.8-.9 1.2-1.4 1.5-1.1 .7-1.1 .5-1.4 .1-.9-.4-.8-.9-.4-1.1-.1-1.1 .2-1.4 .7-2.1 .8-1.6z"/>
<path d="M400.3 176.6l.2-.2a1.09 1.09 0 0 1 1.1-.5l.2-.1a1.74 1.74 0 0 1 1.9-.2 1.74 1.74 0 0 1 .9 1.7l-.2 2.4 .5 1.8-.1 .4-7.1 4.2-.1-.3 .5-2.4-.2-2.4 .5-1.8 .6-1.1a1.45 1.45 0 0 1 1-1zM401.4 175.8l.2 .1M279.3 183.1h1.4M279.3 183.1v34M279.9 181.9l.8 1.2M279.9 181.9l-.6 1.2M280.7 183.1v34M283.5 190.3l.8-.7 .9-.5h1.1l.9 .6 .3 .7 .1 1-.4 1.8-.8 1.6-1.5 1.5-1.1 .5-.8 .1-.5-.1-.7-.6-.3-.9v-.9l.6-2.2zM283.7 190.1l.7 .2 .3 .6-.1 1-.5 1.1-.7 .8-.8 .4-.6-.1-.4-.4M287 194.6l1.2-1.2 1.5-1a4.4 4.4 0 0 1 5.6 .3l.1 .2a8.5 8.5 0 0 1 .4 7.9l-1.3 2.8-1.6 2.4-1.7 1.7-1.9 1.3a4.2 4.2 0 0 1-6.1-.9l-.1-.2a10.7 10.7 0 0 1 1-9.4l1.4-2.2zM304.2 195.6l-.5 1.7-.5 1.1-1.2 1.6-.8 .7M314.9 197.3l-9.2 5.3"/>
<path d="M315.1 190.9l1.2-1 1-.4h1l.6 .4 .5 1.2v1.1l-.8 2.2a3.9 3.9 0 0 1-2.5 2.2l-.3 .2a1.43 1.43 0 0 1-1.6 .3 1.43 1.43 0 0 1-.8-1.5v-1.2l.4-1.4zM315.5 190.5l.6 .1 .4 .8-.1 1-.4 .8-.7 .9-.6 .4-.8 .1-.4-.5M321.8 180a1.33 1.33 0 0 1 1.4-.6l.3-.4 1.1-.1 .7 .3 .4 .5 .4 1.3-.2 2.2 .5 2.1-.2 .3-7 4-.1-.3 .5-2.4-.2-1.3v-1.1l.5-1.8 .6-1.1a1.35 1.35 0 0 1 1-1zM326.6 190.5l-46.7 27M326.6 190.5l-.7 .5M362.3 187.6l1-.7 1-.2 .7 .5 .2 1.4-.4 1.4-.9 1.3-1.1 .8-.9 .1-.7-.5-.2-1.4 .4-1.5zM365.3 191.2l1.4-1.3a5.9 5.9 0 0 1 6.2-1.4 5.4 5.4 0 0 1 2.1 5.7l-.6 2.9-1 2.3-2 3-1.9 1.9a6 6 0 0 1-6.3 1.7 5.3 5.3 0 0 1-2.2-5.6l.3-2.1 1.1-2.8 1.3-2.3zM382.5 194.1l1.1-.7 .9-.1 .6 .6 .1 1-.4 1.4-.8 1.1-.9 .7-1 .2-.7-.6-.1-1.1 .4-1.3zM394 188.1l1.3-.9h.8l.7 .4 .2 1.2-.3 1.4-.9 1.4-1.1 .8-.9 .2-.4-.1-.4-.5-.2-1 .5-1.9zM405.8 186.6l-46.6 27M405.8 186.6l-47.3 27.4M270.1 211.8l9.2 5.3"/>
<path d="M270.1 211.8l9.8 5.7M279.3 217.1h1.4M279.3 217.1l.6 .4M280.7 217.1l-.8 .4M303.7 203.8l-23 13.3M305.7 202.6l.9-.9 .7-1.1 .9-2.8v-1.1l-.3-1-.6-.7-.8-.3-.9 .1-.9 .4-1.4 1.2-1.3 1.8-.7 1.8-.2 1.5 .5 1.6 .8 .7h1.3M305.7 202.6l-2 1.2M348.6 208.3l9.2 5.3M348.6 208.3l9.9 5.7M357.8 213.6h1.4M357.8 213.6l.7 .4M359.2 213.6l-.7 .4"/>
<path d="M129 238.2v6M129 238.2v-27.1l1-1h66l1.1 1v41.6l-1.1 1h-66l-1-1v-8.5M129 238.2l1.8 1M130.8 239.2v4M130.8 239.2h1.3M132.1 239.2l-.4 1.7 .3 2.3M132.1 239.2l.9-1.5 1.3-1a1.32 1.32 0 0 1 1.7-.2 1.56 1.56 0 0 1 2.1 .2l.1 .1a.97 .97 0 0 1 1.3 .4l.7 .7 .8 1.3M141 239.2l.3 1.8-.3 2.2M141 239.2h5M146 239.2v4M146 239.2l1.2 2-1.2 2M130.8 243.2h1.2"/>
<path d="M130.8 243.2l-1.8 1M132 243.2l-.7 2.5 .3 .5h9.9l.2-.5-.7-2.5M141 243.2h5M415 256.8h-185v35"/>
<circle cx="145.5" cy="58.9" r="2.75"/>
<circle cx="139" cy="68.8" r="6.8"/>
<circle cx="160.5" cy="68.9" r="12.5"/>
<circle cx="182.5" cy="60.9" r="3.3"/>
<circle cx="182.5" cy="60.8" r="5.5"/>
<circle cx="190.5" cy="68.9" r="2.24"/>
<circle cx="190.5" cy="68.9" r="4.3"/>
<circle cx="145.5" cy="91.9" r="2.25"/>
<circle cx="162" cy="90.9" r="2.75"/>
<circle cx="183.5" cy="81.9" r="10"/>
<circle cx="262.8" cy="84.2" r="2.02"/>
<circle cx="262.8" cy="84.2" r="2.99"/>
<circle cx="367.9" cy="82.4" r="4.5"/>
<circle cx="145.5" cy="215.9" r="2.75"/>
<circle cx="182.5" cy="217.9" r="3.3"/>
<circle cx="182.5" cy="217.9" r="5.5"/>
<circle cx="139" cy="225.9" r="6.8"/>
<circle cx="160.6" cy="225.9" r="12.5"/>
<circle cx="183.5" cy="238.9" r="10"/>
<circle cx="190.5" cy="225.9" r="3"/>
<circle cx="145.5" cy="248.9" r="3"/>
<circle cx="162" cy="247.9" r="2.75"/>
</g>
<path d="M190.5 48.5l3.5-.5v1zM162 102.4l3.6-.5v1zM125 160.9l.5 3.5h-1zM202.4 160.9l.5 3.5h-1z" fill="#000"/>
<path d="M190.5 46.5v10M172 79.5h-10v10M190.5 69.4v10.1h-10M162 94.4v10M123.1 160.9h9.9M194.4 160.9h10" fill="none" stroke="#000" stroke-width=".72" stroke-linecap="butt"/>
<g font-size="7">
<text x="194.7" y="46.1">A</text>
<text x="171.5" y="104.9">A</text>
<text x="120.1" y="163.8">B</text>
<text x="204" y="166.5">B</text>
</g>
<g font-size="6.9">
<text x="56.1" y="21.1">A - A</text>
<text x="356.9" y="31.1">X (2 : 1)</text>
<text x="101.4" y="209.5">B - B</text>
</g>
<g font-size="5.6">
<text x="245.7" y="264">Halteplatte Li</text>
<text x="351.5" y="264.2">BAU0215945172</text>
<text x="399.3" y="264.3">00</text>
</g>
<g font-size="4.8">
<text x="321.7" y="35.4" transform="rotate(46 321.7 35.4)">R4,785</text>
<text x="64.2" y="40">9</text>
<text x="140.7" y="37.3" transform="rotate(-90 140.7 37.3)">58</text>
<text x="147.1" y="37.3" transform="rotate(-90 147.1 37.3)">51,5</text>
<text x="162.2" y="37.3" transform="rotate(-90 162.2 37.3)">36,5</text>
<text x="184.1" y="37.3" transform="rotate(-90 184.1 37.3)">14,5</text>
<text x="192.1" y="36.2" transform="rotate(-90 192.1 36.2)">6,5</text>
<text x="198.7" y="37.3" transform="rotate(-90 198.7 37.3)">0</text>
<text x="234.9" y="40.3">1 x 45</text>
<text x="33.2" y="42.9">0,4</text>
<text x="107.4" y="42.8">0,02</text>
<text x="108.2" y="60.5">37,8</text>
<text x="214.9" y="62.5">35,8</text>
<text x="47.4" y="69" transform="rotate(-90 47.4 69)">4,5</text>
<text x="108.2" y="70.5">27,8</text>
<text x="216" y="70.5">27,8</text>
<text x="38.2" y="72" transform="rotate(-90 38.2 72)">90°</text>
<text x="307.8" y="73.2" transform="rotate(-90 307.8 73.2)">10,045</text>
<text x="116.2" y="81.2">X</text>
<text x="214.9" y="83.5">14,8</text>
<text x="244.4" y="78.7" transform="rotate(-90 244.4 78.7)">43,6</text>
<text x="278.9" y="79.4" transform="rotate(-90 278.9 79.4)">12,46</text>
<text x="100.2" y="85.6">12,7</text>
<text x="321.6" y="90" transform="rotate(-90 321.6 90)">5,26</text>
<text x="37.3" y="90.5" transform="rotate(-90 37.3 90.5)">10</text>
<text x="89.6" y="94.4" transform="rotate(-90 89.6 94.4)">6,01</text>
<text x="109.3" y="93.5">4,8</text>
<text x="214.9" y="92.5">5,8</text>
<text x="113.7" y="98.3">0</text>
<text x="214.9" y="98.3">0</text>
<text x="79.4" y="102.9" transform="rotate(-90 79.4 102.9)">5,5</text>
<text x="346.7" y="105">30°</text>
<text x="43" y="111.6">5,7</text>
<text x="271.2" y="109.1">9</text>
<text x="163.6" y="117.4" transform="rotate(-90 163.6 117.4)">35</text>
<text x="198.7" y="115.2" transform="rotate(-90 198.7 115.2)">0</text>
<text x="356.6" y="117.2">Kontur</text>
<text x="372.4" y="117.2">0,005</text>
<text x="147.1" y="121.8" transform="rotate(-90 147.1 121.8)">51,5</text>
<text x="185.2" y="120.6" transform="rotate(-90 185.2 120.6)">13,5</text>
<text x="138.2" y="128.7" transform="rotate(-90 138.2 128.7)">60,5</text>
<text x="273.6" y="155.5">Beschriftung</text>
<text x="348.8" y="153.2">Beschriftung</text>
<text x="214.2" y="161.6" transform="rotate(-90 214.2 161.6)">15</text>
<text x="118.8" y="175" transform="rotate(-45 118.8 175)">R2</text>
<text x="156.8" y="176.1">68</text>
<text x="173.9" y="202.6" transform="rotate(-57 173.9 202.6)">25</text>
<text x="381.3" y="207.2">WZ</text>
<text x="300.4" y="211.6">SP</text>
<text x="117.3" y="220.5" transform="rotate(10 117.3 220.5)">13,5</text>
<text x="205.6" y="220.8" transform="rotate(-36 205.6 220.8)">20</text>
<text x="387.3" y="236.4">-0,5</text>
<text x="404.1" y="236.4">+0,4</text>
<text x="100.9" y="244.3" transform="rotate(-90 100.9 244.3)">60°</text>
<text x="305.8" y="242.9">Ra 3,2</text>
<text x="350.3" y="242.9">Ra 0,8</text>
<text x="387.3" y="240.9">-0,3</text>
<text x="404.1" y="240.9">+0,2</text>
<text x="137.4" y="264">1,7</text>
<text x="117.9" y="273.2" transform="rotate(-90 117.9 273.2)">4,02</text>
<text x="132.1" y="275.3">17</text>
</g>
<g font-size="4.2">
<text x="35.6" y="4">1</text>
<text x="82.4" y="4">2</text>
<text x="133.8" y="4.1">3</text>
<text x="183.5" y="4.1">4</text>
<text x="234" y="4">5</text>
<text x="283.2" y="4.1">6</text>
<text x="333.5" y="4.1">7</text>
<text x="387.7" y="4.1">8</text>
<text x="16.5" y="26.5">A</text>
<text x="416.3" y="26.3">A</text>
<text x="16.5" y="75.7">B</text>
<text x="416.4" y="74">B</text>
<text x="16.5" y="124.9">C</text>
<text x="416.2" y="124.8">C</text>
<text x="16.4" y="174.5">D</text>
<text x="416.3" y="174.3">D</text>
<text x="16.5" y="225">E</text>
<text x="416.3" y="225.5">E</text>
<text x="232.2" y="264.1">Name:</text>
<text x="245.8" y="269.6">retainer plate le</text>
<text x="336.6" y="264.2">Doc. Id.:</text>
<text x="336.6" y="269.7">Person:</text>
<text x="351.9" y="269.7">Hagen Hubert</text>
<text x="391.4" y="264.3">Idx.:</text>
<text x="16.8" y="275">F</text>
<text x="416.4" y="274.4">F</text>
<text x="262.9" y="284.3">0,1</text>
<text x="239.2" y="288.1">1:1</text>
<text x="37.2" y="295.8">1</text>
<text x="84.9" y="295.9">2</text>
<text x="135.6" y="295.9">3</text>
<text x="184.7" y="295.9">4</text>
<text x="234.2" y="295.9">5</text>
<text x="285.1" y="296">6</text>
<text x="335" y="296">7</text>
<text x="389.8" y="295.9">8</text>
</g>
<g font-size="3.3">
<text x="278.9" y="68.5" transform="rotate(-90 278.9 68.5)">±0,01</text>
<text x="89.6" y="85.6" transform="rotate(-90 89.6 85.6)">±0,005</text>
<text x="109" y="85.6">±0,01</text>
<text x="274.4" y="109.1">±0,01</text>
<text x="138.2" y="119.9" transform="rotate(-90 138.2 119.9)">±0,01</text>
<text x="162.3" y="176.2">±0,05</text>
<text x="118" y="264.4" transform="rotate(-90 118 264.4)">±0,005</text>
<text x="137.6" y="275.3">±0,2</text>
</g>
<g font-size="2.8">
<text x="234.7" y="275.5">Page</text>
<text x="244.1" y="275.5">1/1</text>
<text x="258.9" y="275.6">General</text>
<text x="257.7" y="278.4">Tolerance</text>
<text x="237.9" y="282.1">Scale</text>
</g>
<g font-size="2.5">
<text x="277.4" y="275.3">The copying, distribution</text>
<text x="306.8" y="275.3">and utilization</text>
<text x="324.2" y="275.3">of this</text>
<text x="337" y="275.4">Julius Blum GmbH</text>
<text x="277.4" y="277.8">document as well as the</text>
<text x="277.4" y="280.3">contents to others without expressed authorization</text>
<text x="308.1" y="277.8">communication of its</text>
<text x="337" y="277.9">Furniture Fittings Mfg.</text>
<text x="337" y="280.3">6973 Höchst, Austria</text>
<text x="277.4" y="282.7">is prohibited. Offenders will be held liable for the</text>
<text x="277.4" y="285.2">payment of damages. All rights reserved in the</text>
<text x="277.4" y="287.7">event of the</text>
<text x="293.4" y="287.7">grant of a patent, utility model or</text>
<text x="337" y="282.8">Phone +43 5578 705-0</text>
<text x="337" y="285.3">Fax +43 5578 705-44</text>
<text x="337" y="287.7">E-Mail: info@blum.com</text>
<text x="277.4" y="290.2">ornamental design registration.</text>
<text x="337" y="290.2">www.blum.com</text>
</g>
</svg>
